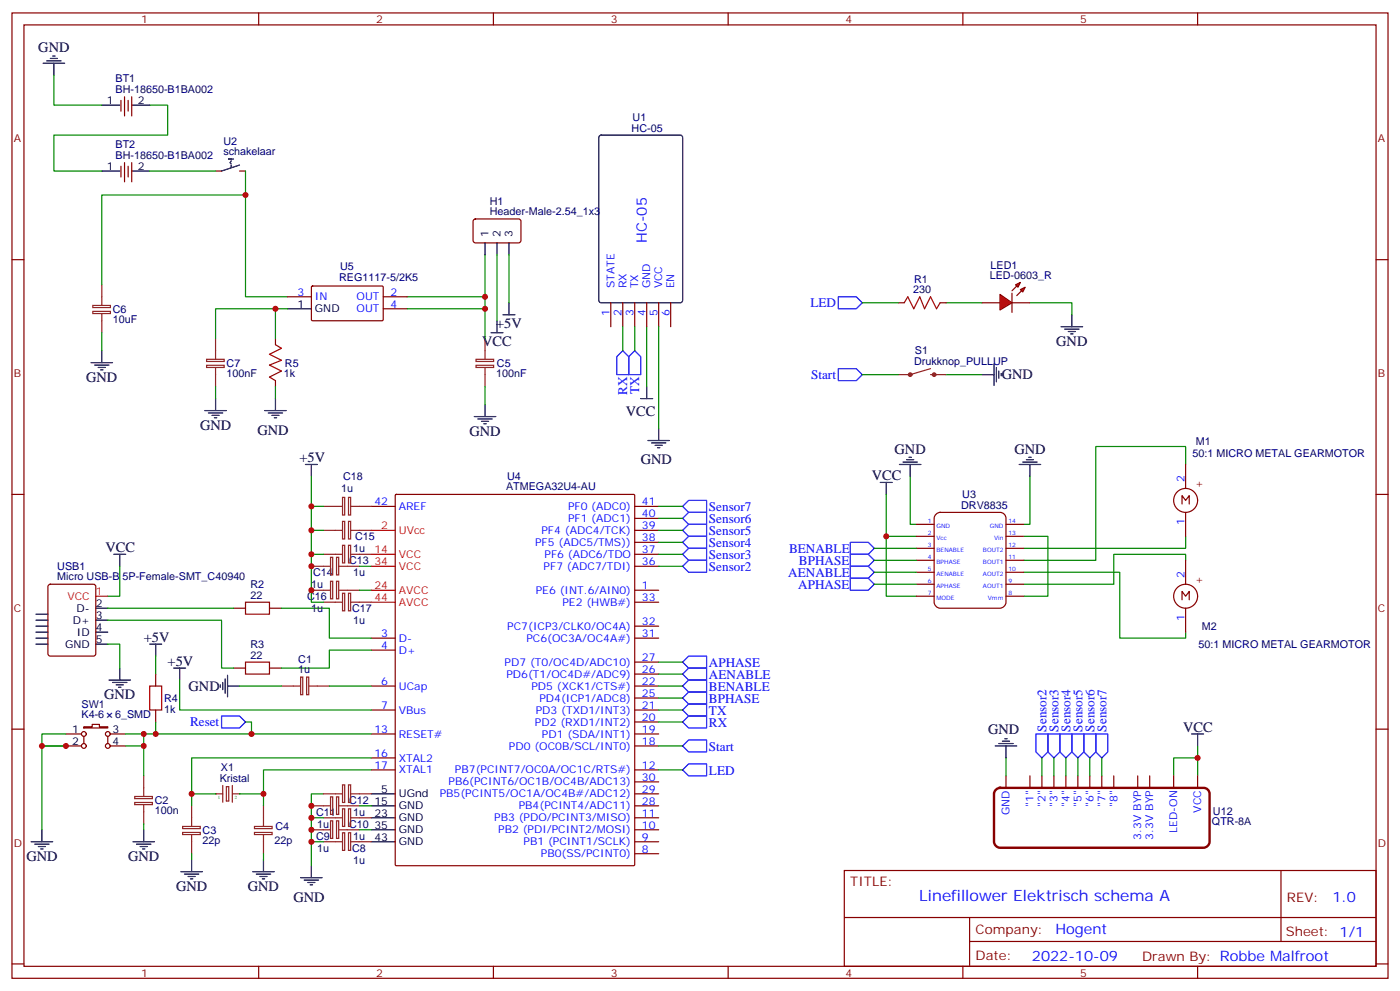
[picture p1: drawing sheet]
<svg xmlns="http://www.w3.org/2000/svg" width="412mm" height="292mm" viewBox="0 0 412 292" stroke-linecap="round" stroke-linejoin="round" font-family="sans-serif">
<g fill="none" stroke="#870000" stroke-width=".35">
<path d="M3.5 3.8h405.4v284.3h-405.4zM7.1 7.3h398.2v277.3h-398.2zM76.2 3.8v3.5M145.3 3.8v3.5M214.5 3.8v3.5M283.6 3.8v3.5M352.8 3.8v3.5M3.5 76.5h3.6M405.3 76.5h3.6M3.5 145.6h3.6M405.3 145.6h3.6M3.5 214.8h3.6"/>
<path d="M405.3 214.8h3.6M248.7 256.4h156.6v28.2h-156.6zM377.3 256.4v20.9M248.7 270.2h156.5M285.6 277.3h119.6M285.6 270.2v14.2M3.5 283.9h3.6M76.2 284.6v3.5M145.3 284.6v3.5M214.5 284.6v3.5M283.6 284.6v3.5M352.8 284.6v3.5"/>
<path d="M405.3 283.9h3.6"/>
</g>
<path d="M278.7 89.2h10.6M303.4 89.2h12.3v3.5M349.2 136.8v-5.3h-26.4v33.5h-21.2M349.2 158v3.5h-47.6M301.6 168.6h28.2v19.4h19.4v-1.8M349.2 165v-1.7h-21.1v8.8h-26.5" fill="none" stroke="#008700" stroke-width=".35"/>
<path d="M312.6 96.2h6.3M313.6 96.9h4.3M314.7 97.6h2.1M315.4 98.4h.7M315.7 92.7v3.5" fill="none" stroke="#000" stroke-width=".35"/>
<g fill="#f00" stroke="#870000" stroke-width=".35">
<path d="M294.6 86.7l3.5 2.5-3.5 2.1z"/>
<path d="M298.1 86.4v5.6z"/>
</g>
<g fill="#870000" stroke="#870000" stroke-width=".35">
<path d="M298.1 85.7l1.4-1.5z"/>
<path d="M299.5 87.1l1.4-1.4z"/>
</g>
<g fill="#f00" stroke="#870000" stroke-width=".35">
<path d="M299.2 83.9l1.4-.7-.7 1.4z"/>
<path d="M300.6 85.3l1.4-.7-.7 1.4z"/>
</g>
<g fill="none" stroke="#870000" stroke-width=".35">
<path d="M35.6 29.6v3.1M36.7 28.5v5.6M37.7 29.6v3.1M38.8 28.5v5.6M35.6 49v3.1M36.7 47.9v5.7M37.7 49v3.1M38.8 47.9v5.7M63.5 50.4h1.8M70.6 50.4h1.7M179.9 89.2v7M183.4 89.2v7"/>
<path d="M187 89.2v7M190.5 89.2v7M194 89.2v7M197.6 89.2v7M264.6 89.2h1.7M276.9 89.2h1.8M289.3 89.2h5.3M298.1 89.2h5.3M349.2 136.8v7.1M109.4 149.2h7M116.5 145.8l.3-.2h69.8l.3 .2 .1 108.8-.2 .3-70 .1-.3-.2zM187 149.2h7"/>
<path d="M187 152.7h7M187 156.2h7M187 159.7h7M269.9 154.4h5.3M269.9 158h5.3M275.8 151.4l1.1-.5h17.7a1.76 1.76 0 0 1 1.7 1.8v24.7a1.89 1.89 0 0 1-1.7 1.7h-17.7a1.89 1.89 0 0 1-1.7-1.7v-24.7zM296.3 154.4h5.3M296.3 158h5.3M348.2 148.4v-2.4l1 1.4 1.1-1.4v2.4M349.2 150.9v7.1M14.3 172.3l.5-.2h12.7l.7 .4v20l-.4 .7-13 .1-.6-.5-.1-20zM68.8 179.1h3.5"/>
<path d="M79.4 179.1h3.5M187 177.4h7M187 173.8h7M187 163.3h7M187 166.8h7M269.9 161.5h5.3M269.9 165h5.3M269.9 168.6h5.3M269.9 172.1h5.3M269.9 175.6h5.3M296.3 161.5h5.3M296.3 165h5.3"/>
<path d="M296.3 168.6h5.3M296.3 172.1h5.3M296.3 175.6h5.3M348.2 176.7v-2.5l1 1.4 1.1-1.4v2.5M349.2 165v7.1M349.2 179.1v7.1M45.9 198.5v3.6M68.8 196.8h3.5M79.4 196.8h3.5M109.4 188h7M109.4 191.5h7M187 188h7"/>
<path d="M187 184.4h7M187 198.5h7M187 195h7M19.4 219.7h4.6M19.4 216.2h4.6M24.7 214.1h2.5v-.7h2.1v.7h2.4v.3h-7zM24.7 216.9v2.1M31.7 216.9v2.1M32.5 219.7h4.5M32.5 216.2h4.5M45.9 209.1v3.6M109.4 216.2h7"/>
<path d="M109.4 209.1h7M109.4 202.1h7M187 219.7h7M187 216.2h7M187 212.7h7M187 209.1h7M187 205.6h7M187 202.1h7M109.4 226.8h7M109.4 223.2h7M187 226.8h7M187 237.3h7"/>
<path d="M187 233.8h7M187 230.3h7M296.3 228.5v3.6M303.4 228.5v3.6M306.9 228.5v3.6M310.4 228.5v3.6M314 228.5v3.6M317.5 228.5v3.6M321 228.5v3.6M324.6 228.5v3.6M328.1 228.5v3.6M335.1 228.5v3.6"/>
<path d="M338.7 228.5v3.6M345.7 228.5v3.6M352.8 228.5v3.6M187 251.5h7M187 247.9h7M187 244.4h7M187 240.9h7"/>
<circle cx="349.2" cy="147.4" r="3.5"/>
<circle cx="349.2" cy="175.6" r="3.5"/>
<circle cx="24.7" cy="216.2" r=".71"/>
<circle cx="24.7" cy="219.7" r=".71"/>
<circle cx="31.8" cy="216.2" r=".71"/>
<circle cx="31.8" cy="219.7" r=".71"/>
</g>
<path d="M266.3 89.2l1.1-1.8 1.8 3.5 1.7-3.5 1.4 3.5 1.8-3.5 1.8 3.5 1-1.7M72.3 177.4h7.1v3.5h-7.1zM72.3 195h7.1v3.5h-7.1zM44.1 202.1h3.5v7h-3.5z" fill="none" stroke="#a10000" stroke-width=".35"/>
<g fill="none" stroke="#008700" stroke-width=".35">
<path d="M15.9 22.2v8.8h14.1M44.1 31h5.3v8.8h-33.5v10.6h14.1M44.1 50.4h19.4M183.4 96.2v7.1M187 96.2v7.1M190.5 96.2v17.7M194 96.2v30M254 89.2h10.6M254 110.3h10.6M278.7 110.3h10.6M194 149.2h7.1M194 152.7h7.1"/>
<path d="M194 156.2h7.1M194 159.7h7.1M261.1 158v17.6h8.8M261.1 145.6v12.4h8.8M268.1 140.3v14.1h1.8M301.6 158h7.1v17.6h-7.1M303.4 140.3v14.1h-1.8M31.7 179.1h37.1M35.3 166.8v8.8h-3.6M82.9 179.1h14.1v8.9h12.4M194 163.3h7.1M194 166.8h7.1"/>
<path d="M257.5 161.5h12.4M257.5 165h12.4M257.5 168.6h12.4M257.5 172.1h12.4M31.7 182.7h33.6v14.1h3.5M31.7 189.7h3.6v7.1M45.9 193.3v5.2M109.4 191.5h-12.4v5.3h-14.1M194 198.5h7.1M194 195h7.1M12.3 219.7h7.1h-7.1v24.7M37 219.7h5.3"/>
<path d="M37 216.2h72.4M42.3 216.2v12.3M45.9 212.7v3.5M52.9 200.3v8.8h56.5M70.6 202.1h12.3M72.3 212.7h1.8v3.5M97 202.1h12.4M194 212.7h7.1M194 209.1h7.1M194 219.7h7.1M194 205.6h7.1M194 202.1h7.1"/>
<path d="M352.8 219.7v8.8M109.4 226.8h-31.8v10.5M194 226.8h7.1M296.3 223.2v5.3M306.9 223.2v5.3M310.4 223.2v5.3M314 223.2v5.3M317.5 223.2v5.3M321 223.2v5.3M324.6 223.2v5.3M352.8 223.2h-7.1v5.3M42.3 242.6v1.8"/>
<path d="M56.4 251.5v1.7M77.6 251.5v1.7"/>
</g>
<g fill="none" stroke="#000" stroke-width=".35">
<path d="M12.7 18.6h6.3M13.8 17.9h4.2M14.8 17.2h2.1M15.5 16.5h.7M15.9 18.6v3.6M30 31h5.3M38.8 31h5.3M176.6 40l.5-.2h23.3l.6 .4 .1 48.3-.5 .6-23.5 .1-.7-.5v-48.2zM30 50.4h5.3M38.8 50.4h5.3M68.1 47.6l-.4 .3 .4 .4M68.1 48.6v.7"/>
<path d="M68.8 46.8h-1.4h.7v.4M70.6 48.6l-5.3 1.8M188.7 117.4h3.6M190.5 113.9v3.5M289.3 110.3h3.5M292.8 107.2v6.3M293.5 108.2v4.3M294.2 109.3v2.1M294.9 110v.7M90 136.8h3.5M91.7 136.8v3.5M190.9 129.8h6.3"/>
<path d="M191.9 130.5h4.2M193 131.2h2.1M193.7 131.9h.7M194 126.2v3.6M264.9 136.8h6.4M266 136.1h4.2M267.1 135.4h2.1M267.8 134.7h.7M268.1 136.8v3.5M300.2 136.8h6.4M301.3 136.1h4.2M302.3 135.4h2.1"/>
<path d="M303 134.7h.7M303.4 136.8v3.5M259.3 142.1h3.5M261.1 142.1v3.5M28.2 179.1h3.5M33.5 163.3h3.5M35.3 163.3v3.5M10.6 182.7h3.5M10.6 186.2h3.5M10.6 189.7h3.5M10.6 180.9h3.5M10.6 184.4h3.5"/>
<path d="M10.6 188h3.5M28.2 182.7h3.5M28.2 186.2h3.5M28.2 189.7h3.5M35.3 196.8v3.5M44.1 189.7h3.5M45.9 189.7v3.6M51.2 196.8h3.5M52.9 196.8v3.5M66.3 200v4.2M67 198.9v6.3M32.1 200.3h6.4"/>
<path d="M33.2 201h4.2M34.2 201.7h2.1M34.9 202.4h.7M64.9 201.7v.7M65.6 201v2.1M67 202.1h3.6M293.2 219.7h6.3M294.2 219h4.2M295.3 218.3h2.1M296 217.6h.7M296.3 219.7v3.5M351 216.2h3.5"/>
<path d="M352.8 216.2v3.5M109.4 237.3h7M109.4 233.8h7M9.2 247.9h6.3M10.2 248.6h4.3M11.3 249.3h2.1M12 250h.7M12.3 244.4v3.5M39.2 247.9h6.3M40.2 248.6h4.2M41.3 249.3h2.1M42 250h.7"/>
<path d="M42.3 244.4v3.5M53.3 256.8h6.3M54.3 257.5h4.3M55.4 258.2h2.1M56.1 258.9h.7M56.4 253.2v3.6M74.4 256.8h6.4M75.5 257.5h4.2M76.6 258.2h2.1M77.3 258.9h.7M77.6 253.2v3.6M88.5 258.5h6.4"/>
<path d="M89.6 259.2h4.2M90.7 259.9h2.1M91.7 255v3.5M109.4 240.9h7M109.4 244.4h7M109.4 247.9h7M91.4 260.6h.7"/>
</g>
<g fill="none" stroke="#8c2424" stroke-width=".35">
<path d="M274.1 108.6l-6 1.7h-3.5M274.1 110.3h4.6M88.5 199.4h.7v5.2h-.7zM90.3 199.4h.6v5.2h-.6zM82.9 202.1h5.6M91 202.1h6M39.7 234.6h5.2v.6h-5.2zM39.7 236.4h5.2v.6h-5.2zM42.3 228.5v6M42.3 237v5.6M56.4 237.3v6M63.5 233.8h2.1"/>
<path d="M65.6 231.4v4.9M66.7 231.7h.7v4.2h-.7zM68.4 233.8h2.2M68.4 231.4v4.9M77.6 237.3v6M53.8 243.4h5.2v.7h-5.2zM53.8 245.2h5.2v.6h-5.2zM56.4 245.8v5.7M75 243.4h5.2v.7h-5.2zM75 245.2h5.2v.6h-5.2zM77.6 245.8v5.7"/>
</g>
<g fill="none" stroke="#8c2424" stroke-width=".71">
<circle cx="268.1" cy="110.3" r=".35"/>
<circle cx="275.2" cy="110.3" r=".35"/>
</g>
<path d="M293.4 232.6l1.2-.5h59.9a1.76 1.76 0 0 1 1.8 1.7v14.1a1.89 1.89 0 0 1-1.8 1.8h-59.9a1.89 1.89 0 0 1-1.8-1.8v-14.1z" fill="none" stroke="#870000" stroke-width=".71"/>
<path d="M109.4 156.2h7M28.2 175.6h3.5M109.4 163.3h7M109.4 166.8h7M109.4 173.8h7M109.4 177.4h7" fill="none" stroke="#f00" stroke-width=".35"/>
<g fill="none" stroke="#00f" stroke-width=".35">
<path d="M246.9 87.4h5.3l1.8 1.8-1.8 1.7h-5.3zM183.4 103.3l1.8 1.8v5.2h-3.5v-5.2zM187 103.3l1.7 1.8v5.2h-3.5v-5.2zM246.9 108.6h5.3l1.8 1.7-1.8 1.8h-5.3zM201.1 159.7l1.7-1.7h5.3v3.5h-5.3zM201.1 156.2l1.7-1.8h5.3v3.6h-5.3zM201.1 152.7l1.7-1.8h5.3v3.5h-5.3zM201.1 149.2l1.7-1.8h5.3v3.5h-5.3zM250.5 159.7h5.3l1.7 1.8-1.7 1.8h-5.3zM201.1 166.8l1.7-1.8h5.3v3.6h-5.3zM201.1 163.3l1.7-1.8h5.3v3.5h-5.3zM250.5 170.3h5.3l1.7 1.8-1.7 1.7h-5.3z"/>
<path d="M250.5 166.8h5.3l1.7 1.8-1.7 1.7h-5.3zM250.5 163.3h5.3l1.7 1.7-1.7 1.8h-5.3zM201.1 195l1.7-1.7h5.3v3.5h-5.3zM201.1 198.5l1.7-1.7h5.3v3.5h-5.3zM65.3 210.9h5.3l1.7 1.8-1.7 1.7h-5.3zM201.1 209.1l1.7-1.7h5.3v3.5h-5.3zM201.1 212.7l1.7-1.8h5.3v3.5h-5.3zM201.1 205.6l1.7-1.8h5.3v3.6h-5.3zM201.1 202.1l1.7-1.8h5.3v3.5h-5.3zM202.8 217.9h5.3v3.6h-5.3l-1.7-1.8zM305.2 216.2h3.5v5.3l-1.8 1.7-1.7-1.7zM308.7 216.2h3.5v5.3l-1.8 1.7-1.7-1.7z"/>
<path d="M312.2 216.2h3.5v5.3l-1.7 1.7-1.8-1.7zM315.7 216.2h3.6v5.3l-1.8 1.7-1.8-1.7zM319.3 216.2h3.5v5.3l-1.8 1.7-1.7-1.7zM322.8 216.2h3.5v5.3l-1.7 1.7-1.8-1.7zM201.1 226.8l1.7-1.8h5.3v3.5h-5.3z"/>
</g>
<g fill="#8c2424">
<circle cx="70.6" cy="233.8" r=".18"/>
<circle cx="63.5" cy="233.8" r=".18"/>
</g>
<g fill="none" stroke="#008700" stroke-width=".35">
<path d="M72.3 50.4v37h12.4M72.3 57.4h-42.3v26.5M142.9 75.1v12.3h-23M146.4 75.1v19.4M149.9 75.1v14.1M30 98v5.3M63.5 99.8v-8.9h17.6v8.9M81.1 90.9h3.6M142.9 87.4v3.5h-23M142.9 90.9v8.9M63.5 113.9v3.5M81.1 113.9v3.5"/>
<path d="M142.9 113.9v5.3M91.7 140.3v23M91.7 156.2h3.5M91.7 149.2h3.5M95.2 163.3h-3.5v14.1h3.5M105.8 173.8h3.6M105.8 166.8h3.6M19.4 216.2h-7.1v3.5M56.4 233.8h7.1M70.6 233.8h7M95.2 233.8h-3.5v14.1M105.8 237.3h3.6"/>
<path d="M109.4 223.2h-53v14.1M91.7 240.9h3.5M95.2 247.9h-3.5v7.1M105.8 244.4h3.6"/>
</g>
<g fill="none" stroke="#000" stroke-width=".35">
<path d="M142.9 71.5v3.6M146.4 71.5v3.6M149.9 71.5v3.6M84.7 90.9h7M144.6 98h3.6M146.4 94.5v3.5M148.2 92.7h3.5M149.9 89.2v3.5M26.8 106.8h6.4M27.9 107.5h4.2M28.9 108.2h2.1M29.6 108.9h.7"/>
<path d="M30 103.3v3.5M63.5 117.4v3.5M81.1 117.4v3.5M142.9 119.2v3.5M60.3 120.9h6.4M61.4 121.6h4.2M62.4 122.3h2.2M63.1 123h.8M78 120.9h6.3M79 121.6h4.3M80.1 122.3h2.1M80.8 123h.7"/>
<path d="M139.7 122.7h6.3M140.8 123.4h4.2M141.8 124.1h2.1M142.5 124.8h.7"/>
</g>
<g fill="none" stroke="#8c2424" stroke-width=".35">
<path d="M27.3 90h5.2v.6h-5.2zM27.3 91.7h5.2v.7h-5.2zM30 83.9v6M30 92.4v5.6M63.5 99.8v6M142.9 99.8v6M60.9 105.8h5.1v.7h-5.1zM60.9 107.6h5.1v.6h-5.1zM63.5 108.2v5.7M140.2 105.8h5.2v.7h-5.2zM140.2 107.6h5.2v.6h-5.2zM142.9 108.2v5.7"/>
<path d="M95.2 156.2h5.7M95.2 149.2h5.7M100.9 153.6h.6v5.2h-.6zM100.9 146.5h.6v5.2h-.6zM102.7 153.6h.6v5.2h-.6zM102.7 146.5h.6v5.2h-.6zM103.4 156.2h6M103.4 149.2h6M91.7 166.8h5.7M91.7 173.8h5.7M95.2 163.3h5.7M95.2 177.4h5.7"/>
<path d="M97.4 164.1h.6v5.2h-.6zM97.4 171.2h.6v5.2h-.6zM99.1 164.1h.7v5.2h-.7zM99.1 171.2h.7v5.2h-.7zM99.8 166.8h6M99.8 173.8h6M100.9 160.6h.6v5.2h-.6zM100.9 174.7h.6v5.2h-.6zM102.7 160.6h.6v5.2h-.6zM102.7 174.7h.6v5.2h-.6zM103.4 163.3h6M103.4 177.4h6"/>
<path d="M91.7 237.3h5.7M95.2 233.8h5.7M97.4 234.7h.6v5.2h-.6zM99.1 234.7h.7v5.2h-.7zM99.8 237.3h6M100.9 238.2h.6v5.2h-.6zM100.9 231.2h.6v5.2h-.6zM102.7 238.2h.6v5.2h-.6zM102.7 231.2h.6v5.2h-.6zM103.4 233.8h6M91.7 244.4h5.7M95.2 247.9h5.7"/>
<path d="M95.2 240.9h5.7M97.4 241.8h.6v5.1h-.6zM99.1 241.8h.7v5.1h-.7zM99.8 244.4h6M100.9 245.3h.6v5.2h-.6zM102.7 245.3h.6v5.2h-.6zM103.4 247.9h6M103.4 240.9h6"/>
</g>
<path d="M139.6 64.7l.5-.2h12.9l.5 .7-.1 5.9-.6 .4h-13l-.5-.7v-5.6zM81.1 99.8v1.7M84.7 87.4h7M91.8 84.4l.3-.2 20.6 .1 .2 .3-.1 9.7-.3 .2-20.6-.1-.2-.3zM112.9 87.4h7M112.9 90.9h7M81.1 112.1v1.8" fill="none" stroke="#870000" stroke-width=".35"/>
<path d="M81.1 101.5l1.8 1.1-3.5 1.8 3.5 1.7-3.5 1.4 3.5 1.8-3.5 1.8 1.7 1" fill="none" stroke="#a10000" stroke-width=".35"/>
<g fill="#c00">
<circle cx="261.1" cy="158" r=".88"/>
<circle cx="352.8" cy="223.2" r=".88"/>
<circle cx="12.3" cy="219.7" r=".88"/>
<circle cx="42.3" cy="216.2" r=".88"/>
<circle cx="42.3" cy="219.7" r=".88"/>
<circle cx="19.4" cy="219.7" r=".88"/>
<circle cx="74.1" cy="216.2" r=".88"/>
<circle cx="45.9" cy="216.2" r=".88"/>
<circle cx="56.4" cy="233.8" r=".88"/>
<circle cx="77.6" cy="233.8" r=".88"/>
<circle cx="142.9" cy="87.4" r=".88"/>
<circle cx="142.9" cy="90.9" r=".88"/>
<circle cx="72.3" cy="57.4" r=".88"/>
<circle cx="81.1" cy="90.9" r=".88"/>
<circle cx="91.7" cy="247.9" r=".88"/>
<circle cx="91.7" cy="244.4" r=".88"/>
<circle cx="91.7" cy="240.9" r=".88"/>
<circle cx="91.7" cy="237.3" r=".88"/>
<circle cx="91.7" cy="173.8" r=".88"/>
<circle cx="91.7" cy="166.8" r=".88"/>
<circle cx="91.7" cy="163.3" r=".88"/>
<circle cx="91.7" cy="156.2" r=".88"/>
<circle cx="91.7" cy="149.2" r=".88"/>
</g>
<text font-size="4.6" fill="#00f" x="270.8" y="265.4">Linefillower Elektrisch schema A</text>
<g font-size="4.2">
<text x="11.3" y="15.4">GND</text>
<text x="142.1" y="102">VCC</text>
<text x="146.2" y="96.7">+5V</text>
<text x="311.1" y="101.9">GND</text>
<text x="25.4" y="112.5">GND</text>
<text x="295.1" y="111.7">GND</text>
<text x="184.4" y="122.5">VCC</text>
<text x="58.9" y="126.6">GND</text>
<text x="75.8" y="128">GND</text>
<text x="138.3" y="128.3">GND</text>
<text x="88.2" y="136.1">+5V</text>
<text x="188.7" y="136.8">GND</text>
<text x="263.5" y="133.7">GND</text>
<text x="298.8" y="133.7">GND</text>
<text x="256.8" y="141.4">VCC</text>
<text x="31" y="162.6">VCC</text>
<text x="42.3" y="189">+5V</text>
<text x="49.4" y="196.1">+5V</text>
<text x="55.6" y="203.5">GND</text>
<text x="30.7" y="206">GND</text>
<text x="348.5" y="215.5">VCC</text>
<text x="291" y="216.2">GND</text>
<text x="7.8" y="253.6">GND</text>
<text x="37.7" y="253.6">GND</text>
<text x="51.9" y="262.4">GND</text>
<text x="73" y="262.4">GND</text>
<text x="86.4" y="265.6">GND</text>
</g>
<g font-size="4.2" fill="#00f">
<text x="190.5" y="71.5" transform="rotate(-90 190.5 71.5)">HC-05</text>
<text x="392.5" y="265.7">1.0</text>
<text x="310.9" y="275.2">Hogent</text>
<text x="304" y="283">2022-10-09</text>
</g>
<g font-size="3.9" fill="#00f">
<text x="238.7" y="90.4">LED</text>
<text x="238.9" y="111.6">Start</text>
<text x="184.7" y="116.3" transform="rotate(-90 184.7 116.3)">RX</text>
<text x="188.2" y="116.1" transform="rotate(-90 188.2 116.1)">TX</text>
<text x="208.8" y="154">Sensor6</text>
<text x="208.8" y="150.5">Sensor7</text>
<text x="208.8" y="161.1">Sensor4</text>
<text x="208.8" y="157.6">Sensor5</text>
<text x="208.8" y="164.6">Sensor3</text>
<text x="232.4" y="162.8">BENABLE</text>
<text x="235.3" y="166.3">BPHASE</text>
<text x="208.8" y="168.1">Sensor2</text>
<text x="232.2" y="169.8">AENABLE</text>
<text x="235.1" y="173.4">APHASE</text>
<text x="208.8" y="196.4">APHASE</text>
<text x="208.8" y="199.9">AENABLE</text>
<text x="208.8" y="203.4">BENABLE</text>
<text x="208.8" y="206.9">BPHASE</text>
<text x="56" y="213.9">Reset</text>
<text x="208.8" y="210.5">TX</text>
<text x="208.8" y="214">RX</text>
<text x="308.3" y="215.5" transform="rotate(-90 308.3 215.5)">Sensor2</text>
<text x="311.8" y="215.5" transform="rotate(-90 311.8 215.5)">Sensor3</text>
<text x="315.3" y="215.5" transform="rotate(-90 315.3 215.5)">Sensor4</text>
<text x="318.8" y="215.5" transform="rotate(-90 318.8 215.5)">Sensor5</text>
<text x="322.4" y="215.5" transform="rotate(-90 322.4 215.5)">Sensor6</text>
<text x="325.9" y="215.5" transform="rotate(-90 325.9 215.5)">Sensor7</text>
<text x="208.8" y="221.1">Start</text>
<text x="208.8" y="228.2">LED</text>
</g>
<g font-size="3.9" fill="#800">
<text x="250.5" y="261">TITLE:</text>
<text x="379.1" y="265.7">REV:</text>
<text x="287.4" y="275.2">Company:</text>
<text x="378.7" y="275.8">Sheet: 1/1</text>
<text x="287.4" y="282.9">Date:</text>
<text x="336.4" y="282.9">Drawn By: Robbe Malfroot</text>
</g>
<g font-size="3.2" fill="#800">
<text x="41.6" y="6.8">1</text>
<text x="110.8" y="6.8">2</text>
<text x="179.9" y="6.8">3</text>
<text x="249.1" y="6.8">4</text>
<text x="318.2" y="6.8">5</text>
<text x="4.1" y="41.9">A</text>
<text x="405.9" y="41.9">A</text>
<text x="4.1" y="111.1">B</text>
<text x="405.9" y="111.1">B</text>
<text x="352.1" y="143.5">+</text>
<text x="352.1" y="171.7">+</text>
<text x="4.1" y="180.2">C</text>
<text x="405.9" y="180.2">C</text>
<text x="4.1" y="249.3">D</text>
<text x="405.9" y="249.3">D</text>
<text x="41.6" y="287.6">1</text>
<text x="110.8" y="287.6">2</text>
<text x="179.9" y="287.6">3</text>
<text x="249.1" y="287.6">4</text>
<text x="318.2" y="287.6">5</text>
</g>
<g font-size="3.2" fill="#000080">
<text x="34" y="27.4">BH-18650-B1BA002</text>
<text x="34" y="24.2">BT1</text>
<text x="186.3" y="35.7">U1</text>
<text x="186.1" y="38.7">HC-05</text>
<text x="34" y="46.8">BH-18650-B1BA002</text>
<text x="34" y="43.6">BT2</text>
<text x="65.8" y="45.8">schakelaar</text>
<text x="65.8" y="42.7">U2</text>
<text x="144.3" y="63.4">Header-Male-2.54_1x3</text>
<text x="144.3" y="60.3">H1</text>
<text x="99.9" y="82.7">REG1117-5/2K5</text>
<text x="100.2" y="79.5">U5</text>
<text x="269.2" y="83.3">R1</text>
<text x="291.5" y="82.1">LED-0603_R</text>
<text x="291.8" y="79.1">LED1</text>
<text x="269" y="86.4">230</text>
<text x="33.2" y="95.3">10uF</text>
<text x="33.2" y="92.1">C6</text>
<text x="66.7" y="108">C7</text>
<text x="83.9" y="108">R5</text>
<text x="146.4" y="108">C5</text>
<text x="269.2" y="107.5">Drukknop_PULLUP</text>
<text x="269.5" y="104.3">S1</text>
<text x="66.7" y="111.1">100nF</text>
<text x="83.6" y="111.1">1k</text>
<text x="146.1" y="111.2">100nF</text>
<text x="352.3" y="131">M1</text>
<text x="351.3" y="134.5">50:1 MICRO METAL GEARMOTOR</text>
<text x="101" y="141.5">C18</text>
<text x="149.4" y="141.3">U4</text>
<text x="100.5" y="145">1u</text>
<text x="149.1" y="144.5">ATMEGA32U4-AU</text>
<text x="283.1" y="149.9">DRV8835</text>
<text x="283.4" y="146.7">U3</text>
<text x="104.6" y="159.1">C15</text>
<text x="16.9" y="167.9">USB1</text>
<text x="102.8" y="166.2">C13</text>
<text x="104" y="162.6">1u</text>
<text x="16.9" y="171">Micro USB-B 5P-Female-SMT_C40940</text>
<text x="73.7" y="173.2">R2</text>
<text x="91.7" y="173.2">1u</text>
<text x="92.2" y="169.7">C14</text>
<text x="104" y="169.7">1u</text>
<text x="73.7" y="176.3">22</text>
<text x="90.5" y="176.8">C16</text>
<text x="91.7" y="180.3">1u</text>
<text x="103.7" y="180.3">C17</text>
<text x="104" y="183.8">1u</text>
<text x="354" y="185.6">M2</text>
<text x="73.7" y="190.9">R3</text>
<text x="353" y="190.9">50:1 MICRO METAL GEARMOTOR</text>
<text x="73.7" y="194">22</text>
<text x="87.9" y="195.3">C1</text>
<text x="87.9" y="198.4">1u</text>
<text x="24" y="208.5">SW1</text>
<text x="48.3" y="209.9">1k</text>
<text x="48.3" y="206.8">R4</text>
<text x="24" y="211.5">K4-6</text>
<text x="33.9" y="211.5">6_SMD</text>
<text x="65.1" y="227.1">X1</text>
<text x="64.7" y="230.3">Kristal</text>
<text x="45.6" y="239.9">100n</text>
<text x="45.6" y="236.8">C2</text>
<text x="102.8" y="236.8">C12</text>
<text x="59.7" y="245.6">C3</text>
<text x="81.1" y="244.4">C4</text>
<text x="93.1" y="240.3">C11</text>
<text x="93.4" y="243.8">1u</text>
<text x="102.8" y="243.8">C10</text>
<text x="104" y="240.2">1u</text>
<text x="357" y="243.1">QTR-8A</text>
<text x="357.3" y="240">U12</text>
<text x="59.7" y="248.7">22p</text>
<text x="80.9" y="248.7">22p</text>
<text x="93.1" y="247.3">C9</text>
<text x="93.4" y="250.8">1u</text>
<text x="103.7" y="250.9">C8</text>
<text x="104" y="247.3">1u</text>
<text x="104" y="254.4">1u</text>
</g>
<g font-size="3.2">
<text x="31.5" y="30.6">1</text>
<text x="40.6" y="30.6">2</text>
<text x="31.5" y="50">1</text>
<text x="40.6" y="50">2</text>
<text x="143.9" y="69.8" transform="rotate(-90 143.9 69.8)">1</text>
<text x="147.5" y="69.8" transform="rotate(-90 147.5 69.8)">2</text>
<text x="151" y="69.8" transform="rotate(-90 151 69.8)">3</text>
<text x="87.6" y="90.6">1</text>
<text x="92.8" y="92">GND</text>
<text x="28.2" y="178.8">2</text>
<text x="21.4" y="183.7">D+</text>
<text x="22.6" y="180.2">D-</text>
<text x="28.2" y="182.3">3</text>
<text x="28.2" y="185.8">4</text>
<text x="19.2" y="190.8">GND</text>
<text x="22.7" y="187.3">ID</text>
<text x="28.2" y="189.4">5</text>
<text x="21.3" y="215.8">1</text>
<text x="33.2" y="215.8">3</text>
<text x="21.3" y="219.4">2</text>
<text x="33.2" y="219.4">4</text>
<text x="112.3" y="233.5">5</text>
<text x="110.3" y="237">15</text>
<text x="117.5" y="238.4">GND</text>
<text x="117.5" y="234.9">UGnd</text>
<text x="110.3" y="240.5">23</text>
<text x="110.3" y="244.1">35</text>
<text x="117.5" y="241.9">GND</text>
<text x="117.5" y="245.5">GND</text>
<text x="110.3" y="247.6">43</text>
<text x="117.5" y="249">GND</text>
</g>
<g font-size="3.2" fill="#00f">
<text x="87.6" y="87.1">3</text>
<text x="92.8" y="88.5">IN</text>
<text x="105.1" y="88.5">OUT</text>
<text x="115" y="87.1">2</text>
<text x="181" y="84.9" transform="rotate(-90 181 84.9)">STATE</text>
<text x="184.5" y="84.9" transform="rotate(-90 184.5 84.9)">RX</text>
<text x="188" y="84.9" transform="rotate(-90 188 84.9)">TX</text>
<text x="191.6" y="84.9" transform="rotate(-90 191.6 84.9)">GND</text>
<text x="195.1" y="84.9" transform="rotate(-90 195.1 84.9)">VCC</text>
<text x="198.6" y="84.9" transform="rotate(-90 198.6 84.9)">EN</text>
<text x="105.1" y="92">OUT</text>
<text x="115" y="90.6">4</text>
<text x="179.6" y="93" transform="rotate(-90 179.6 93)">1</text>
<text x="183.1" y="93" transform="rotate(-90 183.1 93)">2</text>
<text x="186.6" y="93" transform="rotate(-90 186.6 93)">3</text>
<text x="190.1" y="93" transform="rotate(-90 190.1 93)">4</text>
<text x="193.7" y="93" transform="rotate(-90 193.7 93)">5</text>
<text x="197.2" y="93" transform="rotate(-90 197.2 93)">6</text>
<text x="348.9" y="142.1" transform="rotate(-90 348.9 142.1)">2</text>
<text x="110.3" y="148.8">42</text>
<text x="189.1" y="148.8">41</text>
<text x="117.5" y="150.2">AREF</text>
<text x="167.3" y="150.2">PF0 (ADC0)</text>
<text x="167.3" y="153.7">PF1 (ADC1)</text>
<text x="189.1" y="152.3">40</text>
<text x="189.1" y="155.9">39</text>
<text x="348.9" y="154.7" transform="rotate(-90 348.9 154.7)">1</text>
<text x="157.6" y="160.8">PF5 (ADC5/TMS))</text>
<text x="159.5" y="157.3">PF4 (ADC4/TCK)</text>
<text x="189.1" y="159.4">38</text>
<text x="160.1" y="167.9">PF7 (ADC7/TDI)</text>
<text x="160.4" y="164.3">PF6 (ADC6/TDO</text>
<text x="189.1" y="162.9">37</text>
<text x="189.1" y="166.4">36</text>
<text x="189.1" y="173.5">1</text>
<text x="348.9" y="170.3" transform="rotate(-90 348.9 170.3)">2</text>
<text x="157.8" y="174.9">PE6 (INT.6/AIN0)</text>
<text x="165.7" y="178.4">PE2 (HWB#)</text>
<text x="189.1" y="177">33</text>
<text x="149.4" y="185.5">PC7(ICP3/CLK0/OC4A)</text>
<text x="189.1" y="184.1">32</text>
<text x="348.9" y="182.9" transform="rotate(-90 348.9 182.9)">1</text>
<text x="112.3" y="187.6">3</text>
<text x="112.3" y="191.1">4</text>
<text x="117.5" y="189">D-</text>
<text x="155" y="189">PC6(OC3A/OC4A#)</text>
<text x="189.1" y="187.6">31</text>
<text x="117.5" y="192.5">D+</text>
<text x="148.6" y="196.1">PD7 (T0/OC4D/ADC10)</text>
<text x="189.1" y="194.7">27</text>
<text x="112.3" y="201.7">6</text>
<text x="117.5" y="203.1">UCap</text>
<text x="149.2" y="199.6">PD6(T1/OC4D#/ADC9)</text>
<text x="156.6" y="203.1">PD5 (XCK1/CTS#)</text>
<text x="189.1" y="201.7">22</text>
<text x="189.1" y="198.2">26</text>
<text x="112.3" y="208.8">7</text>
<text x="158.9" y="206.7">PD4(ICP1/ADC8)</text>
<text x="189.1" y="208.8">21</text>
<text x="189.1" y="205.2">25</text>
<text x="110.3" y="215.8">13</text>
<text x="117.5" y="210.2">VBus</text>
<text x="157.6" y="213.7">PD2 (RXD1/INT2)</text>
<text x="157.8" y="210.2">PD3 (TXD1/INT3)</text>
<text x="189.1" y="215.8">19</text>
<text x="189.1" y="212.3">20</text>
<text x="117.5" y="217.2">RESET#</text>
<text x="149.9" y="220.8">PD0 (OC0B/SCL/INT0)</text>
<text x="159.6" y="217.2">PD1 (SDA/INT1)</text>
<text x="189.1" y="219.4">18</text>
<text x="110.3" y="226.4">17</text>
<text x="110.3" y="222.9">16</text>
<text x="117.5" y="227.8">XTAL1</text>
<text x="117.5" y="224.3">XTAL2</text>
<text x="134" y="227.8">PB7(PCINT7/OC0A/OC1C/RTS#)</text>
<text x="189.1" y="226.4">12</text>
<text x="132.1" y="231.4">PB6(PCINT6/OC1B/OC4B/ADC13)</text>
<text x="189.1" y="233.5">29</text>
<text x="189.1" y="229.9">30</text>
<text x="129.5" y="234.9">PB5(PCINT5/OC1A/OC4B#/ADC12)</text>
<text x="152.8" y="238.4">PB4(PCINT4/ADC11)</text>
<text x="189.1" y="237">28</text>
<text x="304.4" y="237.7" transform="rotate(-90 304.4 237.7)">&quot;1&quot;</text>
<text x="308" y="237.7" transform="rotate(-90 308 237.7)">&quot;2&quot;</text>
<text x="311.5" y="237.7" transform="rotate(-90 311.5 237.7)">&quot;3&quot;</text>
<text x="315" y="237.7" transform="rotate(-90 315 237.7)">&quot;4&quot;</text>
<text x="318.6" y="237.7" transform="rotate(-90 318.6 237.7)">&quot;5&quot;</text>
<text x="322.1" y="237.7" transform="rotate(-90 322.1 237.7)">&quot;6&quot;</text>
<text x="325.6" y="237.7" transform="rotate(-90 325.6 237.7)">&quot;7&quot;</text>
<text x="329.1" y="237.7" transform="rotate(-90 329.1 237.7)">&quot;8&quot;</text>
<text x="353.8" y="239.4" transform="rotate(-90 353.8 239.4)">VCC</text>
<text x="145.6" y="241.9">PB3 (PDO/PCINT3/MISO)</text>
<text x="146.8" y="245.5">PB2 (PDI/PCINT2/MOSI)</text>
<text x="189.1" y="244.1">10</text>
<text x="189.1" y="240.5">11</text>
<text x="297.4" y="240" transform="rotate(-90 297.4 240)">GND</text>
<text x="346.8" y="245.3" transform="rotate(-90 346.8 245.3)">LED-ON</text>
<text x="154.2" y="249">PB1 (PCINT1/SCLK)</text>
<text x="189.1" y="251.1">8</text>
<text x="189.1" y="247.6">9</text>
<text x="336.2" y="247.3" transform="rotate(-90 336.2 247.3)">3.3V BYP</text>
<text x="339.7" y="247.3" transform="rotate(-90 339.7 247.3)">3.3V BYP</text>
<text x="159.3" y="252.5">PB0(SS/PCINT0)</text>
</g>
<g font-size="3.2" fill="#f00">
<text x="112.3" y="155.9">2</text>
<text x="117.5" y="157.3">UVcc</text>
<text x="110.3" y="162.9">14</text>
<text x="110.3" y="166.4">34</text>
<text x="117.5" y="164.3">VCC</text>
<text x="117.5" y="167.9">VCC</text>
<text x="110.3" y="173.5">24</text>
<text x="19.9" y="176.7">VCC</text>
<text x="28.2" y="175.3">1</text>
<text x="110.3" y="177">44</text>
<text x="117.5" y="174.9">AVCC</text>
<text x="117.5" y="178.4">AVCC</text>
</g>
<g font-size="1.8" fill="#00f">
<text x="273.3" y="154.1">1</text>
<text x="275.9" y="155.5">GND</text>
<text x="291.6" y="155.5">GND</text>
<text x="297" y="154.1">14</text>
<text x="273.3" y="157.6">2</text>
<text x="273.3" y="161.1">3</text>
<text x="275.9" y="159">Vcc</text>
<text x="292.8" y="159">Vin</text>
<text x="297" y="161.1">12</text>
<text x="297" y="157.6">13</text>
<text x="273.3" y="164.7">4</text>
<text x="275.9" y="162.6">BENABLE</text>
<text x="275.9" y="166.1">BPHASE</text>
<text x="289.5" y="166.1">BOUT1</text>
<text x="289.5" y="162.6">BOUT2</text>
<text x="297" y="164.7">11</text>
<text x="273.3" y="168.2">5</text>
<text x="273.3" y="171.7">6</text>
<text x="275.9" y="169.6">AENABLE</text>
<text x="275.9" y="173.1">APHASE</text>
<text x="289.5" y="173.1">AOUT1</text>
<text x="289.5" y="169.6">AOUT2</text>
<text x="297" y="171.7">9</text>
<text x="297" y="168.2">10</text>
<text x="273.3" y="175.3">7</text>
<text x="275.9" y="176.7">MODE</text>
<text x="291" y="176.7">Vmm</text>
<text x="297" y="175.3">8</text>
</g>
<g font-size="1.4" fill="#238d23">
<text x="64.2" y="235.2">1</text>
<text x="69.1" y="235.2">2</text>
</g>
</svg>
